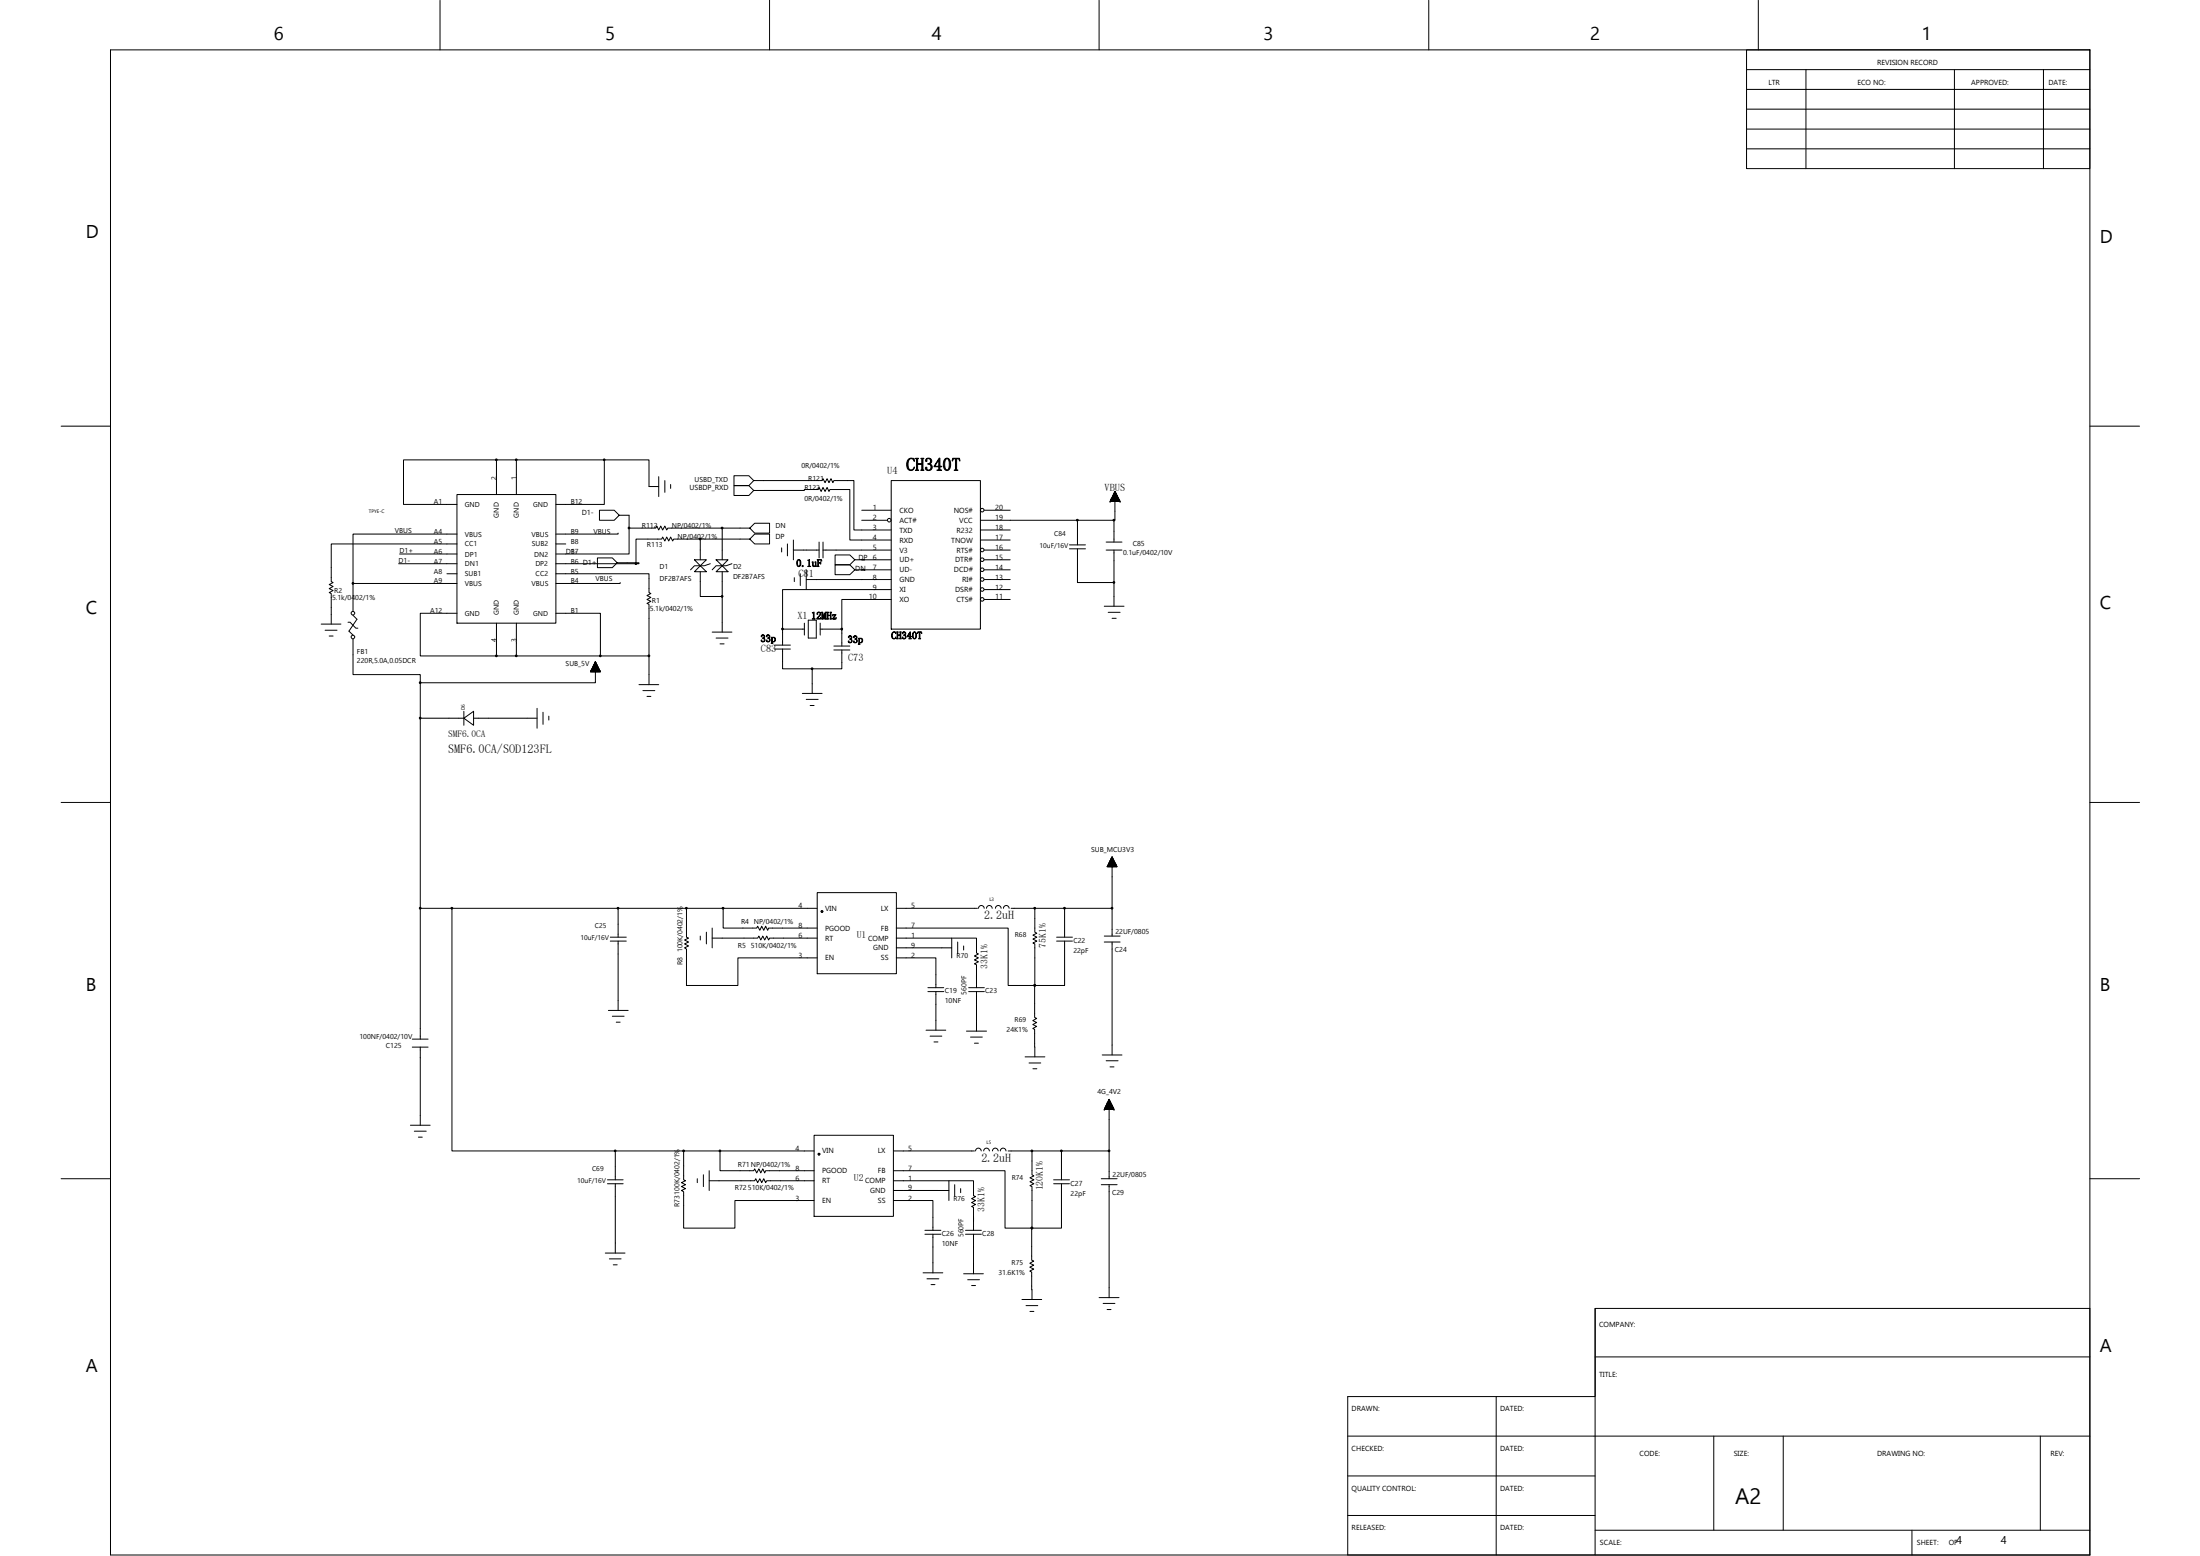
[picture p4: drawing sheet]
<svg xmlns="http://www.w3.org/2000/svg" width="297mm" height="210mm" viewBox="0 0 297 210" stroke-linecap="round" stroke-linejoin="round" font-family="sans-serif">
<g fill="none" stroke="#000" stroke-width=".14">
<path d="M14.9 6.7h267.3v203.1h-267.3zM59.4 0v6.7M103.9 0v6.7M148.4 0v6.7M192.9 0v6.7M235.8 6.7h46.4v16.1h-46.4zM235.8 14.7h46.4M235.8 9.4h46.4M235.8 12.1h46.4M235.8 17.4h46.4M237.4 0v6.7M243.8 9.4v13.4"/>
<path d="M263.9 9.4v13.4M275.9 9.4v13.4M235.8 20.1h46.4M8.3 57.5h6.6M282.2 57.5h6.7M47.7 78.7v3.8M60.3 77.4h1.4M61.7 73.4h-17v5.1l.3 .1-.6 .3 .6 .2-.6 .3 .6 .3-.6 .3 .3 .1v4.1M61.7 72.1h-14v6.6h14M61.7 76.1h-7.9M61.7 74.8h-7.7M61.7 66.7h13.4v17.4h-13.4z"/>
<path d="M67 62.1h2.7v4.6M67 66.7v-4.6h-12.5v6h7.2M69.7 62.1h11.9M75.1 77.4h12.5v2.6l.3 .1-.5 .3 .5 .2-.5 .3 .5 .3-.5 .2 .2 .2v10.8M75.1 73.4h1.3M81.6 62.1h6v3.6h1.3M81.6 62.1v6h-6.5M83.3 75.9l-.6-.6h-2v1.3h2l.6-.7h3v.2h-.4M83.5 71.9v.2h-8.4M83.6 69.5l-.7-.6h-2v1.3h2l.7-.7h1.3v1.8M83.7 78.6v.1h-8.6M84.9 71.3v3.5h-9.8"/>
<path d="M84.9 71.3h3.6l.2-.3 .2 .5 .3-.5 .3 .5 .3-.5 .2 .5 .2-.2h11l.7 .6h2v-1.3h-2l-.7 .7M85.9 76.1h-10.8M88.9 64.3v2.7M89.8 64.9v1.5M90.5 65.4v.5M93.8 75.5h1.6l-.9 .8zM94.5 76.3l.9 .9h-1.6zM94.5 77.2v3.3h3v4.8M94.5 72.7v2.8M95.9 76.1l-.8 .2h-1.3l-.6 .6M96.7 77.2l.8-.9 .8 .9zM96.7 75.5h1.6l-.8 .8z"/>
<path d="M97.5 71.3v4.2M97.5 77.2v3.3M98.8 76.1l-.8 .2h-1.3l-.5 .6M101.2 72.7l.7-.6h2v1.3h-2l-.7-.7h-10.3l-.1 .3-.3-.5-.2 .5-.3-.5-.2 .5-.3-.5-.2 .2h-3.4v3.4M101.8 64.9l-.7-.7h-2v1.3h2l.7-.6h9.2l.1-.3 .3 .5 .3-.5 .2 .5 .3-.5 .3 .5 .1-.2h2.7v6.6h5M101.8 66.2l-.7-.7h-2v1.4h2l.7-.7h6.8v-.1h1.9l.1-.3 .3 .5 .2-.5 .3 .5 .3-.5 .2 .5 .2-.2h2.6v6.8h5.6M105.5 73.9v.6M106.3 73.4v1.6M107.1 72.9v2.6M107.2 78v.5M108.1 77.4v1.6M108.9 76.9v2.7"/>
<path d="M110.6 73.2v2.1M110.6 74.2h-3.5M111.1 73.2v2.1M111.1 74.2h9.2M115.4 75.5l-.7-.6h-1.9v1.3h1.9l.7-.7h1.3M115.4 76.9l-.7-.7h-1.9v1.4h1.9l.7-.7h1.3M116.3 75.5h4M116.3 76.9h4M116.4 68.9h3.9M116.4 70.2h3.4M120.3 64.9h12.1v20h-12.1zM120.3 78.2h-11.4"/>
<path d="M120.3 79.6h-14.6v5.3M132.4 72.9h4M132.4 70.2h13.1v3.3M132.4 71.5h4M132.9 68.9h3.5M132.9 74.2h3.5M132.9 75.5h3.5M132.9 78.2h3.5M132.9 79.6h3.5M132.9 76.9h3.5M144.4 74.1h2.2M144.4 73.5h2.2"/>
<path d="M145.5 70.2h4.9M145.5 74.1v4.5h4.9v3.2M149.3 74.2h2.2M149.3 73.2h2.2M149.9 67.7h.1M149.9 67.7h1.3M149.9 67.6h1.3M149.9 67.5v.2M149.9 67.6h1.3v.1M150 67.5h1.1M150 67.4v.3M150 67.4h1.1v.3"/>
<path d="M150 67.4h1.1M150 67.3v.4M150 67.3h1v.4M150.1 67.3h.9M150.1 67.2v.5M150.1 67.2h.9v.5M150.1 67.2h.9M150.2 67.1v.6M150.2 67.1h.8v.6M150.2 67.1h.7M150.2 67v.7M150.2 67h.7v.7"/>
<path d="M150.2 67h.7M150.3 66.9h.6v.8M150.3 66.8v.9M150.3 66.8h.5v.9M150.3 66.8h.5M150.4 66.7h.3v1M150.4 66.5v1.2M150.4 66.6h.3v1.1M150.4 74.2v4.4M150.4 66.5h.3M150.5 66.5h.1v1.2M150.5 66.3v1.4"/>
<path d="M150.5 66.4h.1v1.3M150.5 66.3h.1M150.5 66.3l.7 1.4h-1.3l.6-1.4v3.9h-.1v3M150.6 66.4h-.1v1.3M150.7 66.7h-.3v1M150.8 66.9h-.5v.8M151.2 67.7h.1M43.4 84.2h2.6M43.9 85h1.6M44.4 85.8h.6M47 84h.3l.7 .8h.3M47.7 86.2v4.8h9v1.1"/>
<path d="M47.7 83l.5 .6-1.1 1.6 .6 .5M56.7 92.1v4.8h5.9M56.7 96.9v43.3M61.7 82.8h-5v5.7h10.3M62.6 96v1.9M62.6 96.9l1.3-.9v1.9zM63.9 96.9h8.6M67 84.1v4.4h2.7M69.7 84.1v4.4h11.4M72.5 95.6v2.7M73.3 96.1v1.6M74.1 96.6v.6"/>
<path d="M75.1 82.8h6v5.7M79.7 90.7h1.4M79.8 90.6v.1M79.8 90.6l1.2 .1M79.8 90.5h1.2M79.8 90.4v.3M79.8 90.5h1.2v.2M79.8 90.4h1.2M79.9 90.4v.3M79.9 90.4h1v.3M79.9 90.3h1M79.9 90.7v-.4h1v.4"/>
<path d="M79.9 90.2h.9M80 90.7v-.5h.8v.5M80 90.1h.8M80 90v.7M80 90.1h.8v.6M80 90h.7M80.1 89.9v.8M80.1 89.9h.6v.8M80.1 89.9h.6M80.1 89.8v.9M80.2 89.8h.4M80.2 89.7v1"/>
<path d="M80.2 89.7h.4v1M80.2 89.7h.4M80.2 89.6v1.1M80.2 89.6h.4v1.1M80.3 89.6h.2M80.3 89.5v1.2M80.3 89.5h.2v1.2M80.3 89.5h.2M80.3 89.4v1.3M80.3 89.4h.2v1.3M80.4 89.4h.1M80.4 89.3v1.4"/>
<path d="M80.4 89.3h.1M80.4 89.3l.7 1.4h-1.4l.7-1.4v2.8h-23.7M81.1 88.5h6.5M86.3 92.4h2.6M86.8 93.2h1.6M87.4 94h.5M96.2 85.3h2.6M96.7 86.1h1.6M97.2 86.9h.6M104.6 87.1h2.1M104.6 87.6h2.1M105.7 84.9v2.2"/>
<path d="M105.7 87.6v2.7h8v-2.6M105.7 84.9h2.9M108.3 93.6h2.7M108.6 84.1v1.6M108.9 94.4h1.6M109.1 83.7h1.1v2.4h-1.1zM109.4 95.2h.5M109.7 90.3v3.3M110.7 84.1v1.6M110.7 84.9h3M112.6 87.2h2.1M112.6 87.7h2.1"/>
<path d="M113.7 84.9h.1M113.7 84.9v2.3M120.3 80.9h-6.6v4M132.9 80.9h3.5M149.1 81.8h2.7M149.6 82.6h1.6M150.2 83.4h.5M8.3 108.3h6.6M149.5 116.9h1.3M149.6 116.8v.2M149.6 116.8h1.1v.2M149.6 116.8h1.1"/>
<path d="M149.6 116.7h1.1v.3M149.7 116.6h.9M149.7 116.5h.9M149.8 116.4v.6M149.8 116.4h.7M149.8 116.2v.8M149.8 116.3h.7M149.9 116.3h.5M149.9 116.1v.9M149.9 116.2h.5M149.9 116.1h.5M149.9 116v1"/>
<path d="M150 116h.3M150 115.9v1.1M150 115.9h.3M150 115.8v1.2M150.1 115.8h.1M150.1 115.7v1.3M150.1 115.7h.1M150.2 117v-1.4l.6 1.4h-1.3l.7-1.4v10.7M150.2 115.7h.1M150.2 115.8v1.2M150.3 115.8v1.2M150.3 116v1"/>
<path d="M150.4 116.1v.9M150.4 116.2v.8M150.5 116.3v.7M150.5 116.4v.6M150.5 116.5h-.8v.5M150.6 116.5v.5M150.6 116.6h-.9v.4M150.6 116.6v.4M150.7 116.7h-1.1v.3M282.2 108.3h6.7M56.7 122.6h4.3v32.7h22.1M82.1 136.4h2.7"/>
<path d="M82.4 127h2.2M82.4 126.5h2.2M82.7 137.1h1.6M83.2 137.9h.5M83.5 127v9.4M83.5 122.6v3.9M92.7 122.6v3.9l.3 .1-.6 .3 .6 .2-.6 .3 .6 .3-.6 .2 .3 .2v4.9h6.9v-3.7h10.7M94.5 126.3v.6M95.4 125.8v1.6M96.2 125.2v2.7M97.6 122.6v2.6h4.6l.1-.2 .3 .5 .2-.5 .3 .5 .3-.5 .2 .5 .2-.3h6.5M110.3 126.6h-6.4l-.1 .3-.3-.6-.3 .6-.2-.6-.3 .6-.2-.6-.2 .3h-6.1"/>
<path d="M110.3 122.6h-49.3M110.3 120.5h10.7v10.9h-10.7zM110.9 122.9h.2v.2h-.2zM121 125.2h15.1v7.8h3.6M121 122.6h11M121 127.9h7.5M121 126.6h10.8v2l.3 .1-.5 .3 .5 .3-.5 .2 .5 .3-.5 .3 .2 .1v3.1M121 129.3h5.4v4M125 139h2.7M125.3 133.8h2.1M125.3 133.3h2.1M125.6 139.8h1.6"/>
<path d="M126.4 133.8v5.2M128.5 126.6v2.7M129.3 127.1v1.6M130.1 127.7v.5M130.5 139.1h2.7M130.8 133.3h2.1M130.8 133.8h2.1M131 140h1.6M131.8 133.8v5.3M132.1 122.6a.38 .38 0 0 1 .4-.4 .38 .38 0 0 1 .4 .4M133.2 122.6a.38 .38 0 0 1 .4-.4 .38 .38 0 0 1 .4 .4M134.4 122.6a.38 .38 0 0 1 .4-.4 .38 .38 0 0 1 .4 .4"/>
<path d="M135.5 122.6a.38 .38 0 0 1 .4-.4 .38 .38 0 0 1 .3 .4M136.5 122.6h3.2M139.7 133v4.3l.3 .1-.6 .3 .6 .3-.6 .3 .6 .2-.6 .3 .3 .1v3.7M142.7 127h2.1M142.7 126.5h2.1M143.7 127v6h-4M143.7 122.6h6.5M143.7 122.6v3.9M143.7 122.6h-4v3.2l.3 .1-.5 .3 .5 .3-.5 .2 .5 .3-.5 .3 .2 .1v5.6M149.1 127.1h2.1M149.1 126.3h2.1M150.2 127.1v15.3"/>
<path d="M8.3 159.1h6.6M55.4 151.8h2.7M55.7 141.3h2.1M55.7 140.2h2.1M55.9 152.7h1.6M56.5 153.5h.5M56.7 141.3v10.5M82 159.2h2.1M82 159.7h2.1M83.1 155.3v3.9M83.1 159.7v9.4M92.3 155.3v3.9l.3 .1-.6 .3 .6 .3-.6 .2 .6 .3-.6 .3 .3 .1v4.9h6.9v-3.7h10.7"/>
<path d="M94.1 159.1v.5M95 158.5v1.6M95.8 158v2.7M97.2 155.3v2.7h4.6l.1-.3 .3 .6 .3-.6 .2 .6 .3-.6 .2 .6 .2-.3h6.5M109.9 159.3h-6.4l-.1 .3-.3-.5-.3 .5-.2-.5-.3 .5-.3-.5-.1 .2h-6.1M109.9 155.3h-26.8M109.9 153.2h10.7v10.9h-10.7zM110.5 155.7h.2v.1h-.2zM120.6 159.3h10.8v2.1l.3 .1-.5 .3 .5 .2-.5 .3 .5 .2-.5 .3 .2 .1v3.1M120.6 158h15.1v7.7h3.6M120.6 155.3h11M126.1 140.6h.5"/>
<path d="M128.1 159.3v2.7M128.9 159.9v1.6M131.6 140.8h.5M131.7 155.3a.38 .38 0 0 1 .4-.4 .38 .38 0 0 1 .4 .4M132.8 155.3a.38 .38 0 0 1 .4-.4 .38 .38 0 0 1 .4 .4M134 155.3a.38 .38 0 0 1 .4-.4 .38 .38 0 0 1 .4 .4M135.1 155.3a.38 .38 0 0 1 .3-.4 .38 .38 0 0 1 .4 .4M136.1 155.3h3.2M138.4 142.6h2.7M138.9 143.4h1.6M139.5 144.2h.5M142.3 159.7h2.1"/>
<path d="M142.3 159.2h2.1M143.3 159.7v6h-4M143.3 155.3h6.5M143.3 155.3v3.9M143.3 155.3h-4v3.2l.3 .2-.5 .2 .5 .3-.5 .3 .5 .2-.5 .3 .2 .1v5.6M148.7 159.9h2.1M148.7 159.1h2.1M148.8 142.4h2.7M149.1 149.7h1.3M149.1 149.7h.1M149.1 149.7v-.1h1.3v.1M149.2 149.6h1.1"/>
<path d="M149.2 149.5h1.1v.2M149.2 149.5v.2M149.2 149.5h1.1M149.2 149.4h1.1v.3M149.2 149.4v.3M149.3 149.3h.9M149.3 149.3h.9v.4M149.3 149.3v.4M149.3 149.2h.9M149.3 149.2h.9v.5M149.3 143.2h1.7M149.3 149.2v.5"/>
<path d="M149.4 149.1h.7M149.4 149.1h.7v.6M149.4 149.1v.6M149.4 149h.7M149.5 149h.5v.7M149.5 148.9v.8M149.5 148.9h.5M149.5 148.8h.5v.9M149.5 148.8v.9M149.5 148.8h.5M149.6 148.8h.3v.9M149.6 148.7v1"/>
<path d="M149.6 148.7h.3M149.6 148.7h.3v1M149.7 148.5h.1v1.2M149.7 148.4v1.3M149.7 148.4l.1 1.3M149.8 148.4l.6 1.3h-1.3l.7-1.3v10.7M149.8 148.4h.1M149.8 159.9v15.2M149.8 148.5h-.1v1.2M149.9 148.6h-.3v1.1M149.9 144h.5M150.4 149.7h.1"/>
<path d="M282.2 159.1h6.7M81.7 169.1h2.7M82.3 169.9h1.6M82.8 170.7h.5M120.6 162h5.4v4M120.6 160.7h7.5M124.6 171.8h2.7M124.9 166.6h2.1M124.9 166h2.1M125.2 172.6h1.6M125.7 173.4h.5M126 166.6v5.2"/>
<path d="M129.7 160.4v.6M130.1 171.9h2.7M130.4 166.6h2.1M130.4 166h2.1M130.7 172.7h1.5M131.2 173.5h.5M131.4 166.6v5.3M138 175.4h2.6M138.5 176.2h1.6M139.1 177h.5M139.3 165.7v4.4l.3 .1-.6 .3 .6 .2-.6 .3 .6 .3-.6 .2 .3 .2v3.7M148.4 175.1h2.7"/>
<path d="M148.9 175.9h1.6M149.5 176.7h.5M215.4 176.6v33.2M282.2 176.6h-66.8v11.9h-33.4v21.3M182 193.8h100.2M182 199.2h33.4M202 188.5v21.3M215.4 183.1h66.8M231.4 193.8v12.7M240.8 193.8v12.7M275.5 193.8v12.7M182 204.5h33.4"/>
<path d="M215.4 206.5h66.8M258.1 206.5v3.3"/>
<circle cx="120.1" cy="70.2" r=".24"/>
<circle cx="132.6" cy="68.8" r=".24"/>
<circle cx="132.6" cy="74.2" r=".24"/>
<circle cx="132.6" cy="78.2" r=".24"/>
<circle cx="132.6" cy="79.6" r=".24"/>
<circle cx="132.6" cy="75.5" r=".24"/>
<circle cx="132.6" cy="76.9" r=".24"/>
<circle cx="47.7" cy="86" r=".24"/>
<circle cx="47.7" cy="82.7" r=".24"/>
<circle cx="132.6" cy="80.9" r=".24"/>
</g>
<g fill="#000" stroke="#000" stroke-width=".14">
<path d="M47.6 78.6h.1v.2h-.1z" fill-rule="evenodd"/>
<path d="M66.9 62h.2v.1h-.2z" fill-rule="evenodd"/>
<path d="M69.6 62h.2v.1h-.2z" fill-rule="evenodd"/>
<path d="M81.5 62h.2v.1h-.2z" fill-rule="evenodd"/>
<path d="M84.8 71.2h.2v.1h-.2z" fill-rule="evenodd"/>
<path d="M85.8 76h.1v.1h-.1z" fill-rule="evenodd"/>
<path d="M94.5 72.7h.1v.1h-.1z" fill-rule="evenodd"/>
<path d="M97.4 71.2h.2v.1h-.2z" fill-rule="evenodd"/>
<path d="M145.4 70.1h.1v.2h-.1z" fill-rule="evenodd"/>
<path d="M150.3 78.5h.2v.2h-.2z" fill-rule="evenodd"/>
<path d="M150.3 70.1h.2v.2h-.2z" fill-rule="evenodd"/>
<path d="M56.6 92h.2v.2h-.2z" fill-rule="evenodd"/>
<path d="M56.6 96.8h.2v.2h-.2z" fill-rule="evenodd"/>
<path d="M66.9 88.4h.2v.2h-.2z" fill-rule="evenodd"/>
<path d="M69.6 88.4h.2v.2h-.2z" fill-rule="evenodd"/>
<path d="M81 88.4h.1v.2h-.1z" fill-rule="evenodd"/>
<path d="M87.5 88.4h.2v.2h-.2z" fill-rule="evenodd"/>
<path d="M97.4 80.4h.2v.2h-.2z" fill-rule="evenodd"/>
<path d="M105.6 84.8h.1v.2h-.1z" fill-rule="evenodd"/>
<path d="M109.6 90.2h.1v.1h-.1z" fill-rule="evenodd"/>
<path d="M113.6 84.8h.1v.2h-.1z" fill-rule="evenodd"/>
<path d="M56.6 122.5h.2v.1h-.2z" fill-rule="evenodd"/>
<path d="M60.9 122.5h.2v.1h-.2z" fill-rule="evenodd"/>
<path d="M83.4 122.5h.1v.1h-.1z" fill-rule="evenodd"/>
<path d="M92.6 122.5h.2v.1h-.2z" fill-rule="evenodd"/>
<path d="M97.5 122.5h.2v.1h-.2z" fill-rule="evenodd"/>
<path d="M139.6 122.5h.2v.1h-.2z" fill-rule="evenodd"/>
<path d="M139.6 132.9h.2v.2h-.2z" fill-rule="evenodd"/>
<path d="M139.6 132.9h.2v.2h-.2z" fill-rule="evenodd"/>
<path d="M143.6 122.5h.2v.1h-.2z" fill-rule="evenodd"/>
<path d="M150.1 122.5h.1v.1h-.1z" fill-rule="evenodd"/>
<path d="M83 155.2h.1v.2h-.1z" fill-rule="evenodd"/>
<path d="M92.2 155.2h.2v.2h-.2z" fill-rule="evenodd"/>
<path d="M97.1 155.2h.2v.2h-.2z" fill-rule="evenodd"/>
<path d="M139.2 155.2h.2v.2h-.2z" fill-rule="evenodd"/>
<path d="M143.2 155.2h.2v.2h-.2z" fill-rule="evenodd"/>
<path d="M149.7 155.2h.1v.2h-.1z" fill-rule="evenodd"/>
<path d="M139.2 165.6h.2v.2h-.2z" fill-rule="evenodd"/>
<path d="M139.2 165.6h.2v.2h-.2z" fill-rule="evenodd"/>
</g>
<text font-size="3" x="234.3" y="202.9">A2</text>
<g font-size="2.5">
<text x="37" y="5.4">6</text>
<text x="81.7" y="5.4">5</text>
<text x="125.8" y="5.4">4</text>
<text x="170.6" y="5.4">3</text>
<text x="214.7" y="5.4">2</text>
<text x="259.5" y="5.4">1</text>
<text x="11.6" y="32.1">D</text>
<text x="283.5" y="32.8">D</text>
<text x="122.3" y="63.5">CH340T</text>
<text x="11.6" y="82.9">C</text>
<text x="283.5" y="82.2">C</text>
<text x="11.6" y="133.7">B</text>
<text x="283.5" y="133.7">B</text>
<text x="11.6" y="185.1">A</text>
<text x="283.5" y="182.5">A</text>
</g>
<text font-size="1.7" x="60.5" y="101.6">SMF6.0CA/SOD123FL</text>
<g font-size="1.6">
<text x="132.9" y="124.1">2.2uH</text>
<text x="132.5" y="156.8">2.2uH</text>
</g>
<g font-size="1.5">
<text x="264.1" y="208.4">4</text>
<text x="270.1" y="208.4">4</text>
</g>
<g font-size="1.4">
<text x="119.8" y="63.9">U4</text>
<text x="149.1" y="66.2">VBUS</text>
<text x="107.5" y="76.5">0.1uF</text>
<text x="107.8" y="77.8">C81</text>
<text x="107.7" y="83.6">X1</text>
<text x="109.5" y="83.6">12MHz</text>
<text x="102.7" y="86.6">33p</text>
<text x="102.7" y="88">C83</text>
<text x="114.4" y="86.8">33p</text>
<text x="114.5" y="89.2">C73</text>
<text x="120.3" y="86.2">CH340T</text>
</g>
<g font-size="1.3">
<text x="60.5" y="99.5">SMF6.0CA</text>
<text x="115.7" y="126.6">U1</text>
<text x="133.3" y="130.7" transform="rotate(-90 133.3 130.7)">33K1%</text>
<text x="141.2" y="127.9" transform="rotate(-90 141.2 127.9)">75K1%</text>
<text x="115.3" y="159.3">U2</text>
<text x="140.8" y="160.7" transform="rotate(-90 140.8 160.7)">120K1%</text>
<text x="132.9" y="163.5" transform="rotate(-90 132.9 163.5)">33K1%</text>
</g>
<g font-size="1">
<text x="238.8" y="11.4">LTR</text>
<text x="250.8" y="11.4">ECO NO:</text>
<text x="253.4" y="8.7">REVISION RECORD</text>
<text x="266.1" y="11.4">APPROVED:</text>
<text x="276.6" y="11.4">DATE:</text>
<text x="67" y="64.7" transform="rotate(-90 67 64.7)">2</text>
<text x="69.7" y="64.7" transform="rotate(-90 69.7 64.7)">1</text>
<text x="93.8" y="65">USBD_TXD</text>
<text x="108.2" y="63.1">0R/0402/1%</text>
<text x="109.1" y="64.9">R121</text>
<text x="53.3" y="71.9">VBUS</text>
<text x="58.6" y="68.1">A1</text>
<text x="62.8" y="68.4">GND</text>
<text x="67.4" y="69.8" transform="rotate(-90 67.4 69.8)">GND</text>
<text x="70.1" y="69.8" transform="rotate(-90 70.1 69.8)">GND</text>
<text x="72" y="68.4">GND</text>
<text x="77.1" y="68.1">B12</text>
<text x="78.5" y="69.5">D1-</text>
<text x="86.7" y="71.3">R112</text>
<text x="90.7" y="71.3">NP/0402/1%</text>
<text x="93.1" y="66.2">USBDP_RXD</text>
<text x="104.7" y="71.3">DN</text>
<text x="108.6" y="66.1">R122</text>
<text x="108.6" y="67.7">0R/0402/1%</text>
<text x="117.8" y="68.9">1</text>
<text x="117.8" y="70.2">2</text>
<text x="117.8" y="71.5">3</text>
<text x="121.4" y="69.2">CKO</text>
<text x="121.4" y="70.5">ACT#</text>
<text x="121.4" y="71.9">TXD</text>
<text x="128.8" y="69.2">NOS#</text>
<text x="129.1" y="71.9">R232</text>
<text x="129.5" y="70.5">VCC</text>
<text x="134.4" y="70.2">19</text>
<text x="134.4" y="71.5">18</text>
<text x="134.4" y="68.9">20</text>
<text x="53.8" y="75.9">D1-</text>
<text x="54" y="74.6">D1+</text>
<text x="58.6" y="77.4">A8</text>
<text x="58.6" y="76.1">A7</text>
<text x="58.6" y="74.8">A6</text>
<text x="58.6" y="73.4">A5</text>
<text x="58.6" y="72.1">A4</text>
<text x="62.8" y="77.8">SUB1</text>
<text x="62.8" y="76.4">DN1</text>
<text x="62.8" y="75.1">DP1</text>
<text x="62.8" y="73.7">CC1</text>
<text x="62.8" y="72.4">VBUS</text>
<text x="71.8" y="72.4">VBUS</text>
<text x="71.8" y="73.7">SUB2</text>
<text x="72.1" y="75.1">DN2</text>
<text x="72.3" y="76.4">DP2</text>
<text x="72.3" y="77.8">CC2</text>
<text x="76.4" y="74.8">D1-</text>
<text x="77.1" y="72.1">B9</text>
<text x="77.1" y="73.4">B8</text>
<text x="77.1" y="74.8">B7</text>
<text x="77.1" y="76.1">B6 D1+</text>
<text x="77.1" y="77.4">B5</text>
<text x="80.1" y="72.1">VBUS</text>
<text x="87.4" y="73.8">R113</text>
<text x="89.1" y="76.8">D1</text>
<text x="91.5" y="72.7">NP/0402/1%</text>
<text x="99" y="76.8">D2</text>
<text x="104.7" y="72.7">DP</text>
<text x="115.5" y="77">DN</text>
<text x="115.9" y="75.5">DP 6</text>
<text x="117.8" y="72.9">4</text>
<text x="117.8" y="74.2">5</text>
<text x="117.8" y="76.9">7</text>
<text x="121.4" y="73.2">RXD</text>
<text x="121.4" y="74.6">V3</text>
<text x="121.4" y="75.9">UD+</text>
<text x="121.4" y="77.2">UD-</text>
<text x="128.4" y="73.2">TNOW</text>
<text x="128.8" y="77.2">DCD#</text>
<text x="129" y="75.9">DTR#</text>
<text x="129.1" y="74.6">RTS#</text>
<text x="134.4" y="74.2">16</text>
<text x="134.4" y="75.5">15</text>
<text x="134.4" y="76.9">14</text>
<text x="134.4" y="72.9">17</text>
<text x="151.6" y="74.9">0.1uF/0402/10V</text>
<text x="152.9" y="73.7">C85</text>
<text x="44.8" y="81">5.1k/0402/1%</text>
<text x="45.1" y="80">R2</text>
<text x="58.1" y="82.8">A12</text>
<text x="58.6" y="78.7">A9</text>
<text x="62.8" y="83.1">GND</text>
<text x="62.8" y="79.1">VBUS</text>
<text x="67.4" y="83" transform="rotate(-90 67.4 83)">GND</text>
<text x="70.1" y="83" transform="rotate(-90 70.1 83)">GND</text>
<text x="71.8" y="79.1">VBUS</text>
<text x="72" y="83.1">GND</text>
<text x="77.1" y="78.7">B4</text>
<text x="77.1" y="82.8">B1</text>
<text x="80.4" y="78.4">VBUS</text>
<text x="87.8" y="82.5">5.1k/0402/1%</text>
<text x="88" y="81.4">R1</text>
<text x="89.1" y="78.4">DF2B7AFS</text>
<text x="99" y="78.1">DF2B7AFS</text>
<text x="117.3" y="80.9">10</text>
<text x="117.8" y="79.6">9</text>
<text x="117.8" y="78.2">8</text>
<text x="121.4" y="81.2">XO</text>
<text x="121.4" y="79.9">XI</text>
<text x="121.4" y="78.5">GND</text>
<text x="129" y="79.9">DSR#</text>
<text x="129.1" y="81.2">CTS#</text>
<text x="129.9" y="78.5">RI#</text>
<text x="134.4" y="78.2">13</text>
<text x="134.4" y="79.6">12</text>
<text x="134.4" y="80.9">11</text>
<text x="48.2" y="88.2">FB1</text>
<text x="48.2" y="89.4">220R,5.0A,0.05DCR</text>
<text x="67" y="86.6" transform="rotate(-90 67 86.6)">4</text>
<text x="69.7" y="86.6" transform="rotate(-90 69.7 86.6)">3</text>
<text x="76.4" y="89.9">SUB_5V</text>
<text x="147.3" y="115">SUB_MCU3V3</text>
<text x="100.1" y="124.7">R4 NP/0402/1%</text>
<text x="107.8" y="122.6">4</text>
<text x="107.8" y="125.2">8</text>
<text x="111.4" y="122.9">VIN</text>
<text x="111.4" y="125.6">PGOOD</text>
<text x="118.9" y="122.9">LX</text>
<text x="118.9" y="125.6">FB</text>
<text x="123" y="122.6">5</text>
<text x="123" y="125.2">7</text>
<text x="92.1" y="130.2" transform="rotate(-90 92.1 130.2)">R8 100K/0402/1%</text>
<text x="99.6" y="127.9">R5 510K/0402/1%</text>
<text x="107.8" y="129.3">3</text>
<text x="107.8" y="126.6">6</text>
<text x="111.4" y="129.6">EN</text>
<text x="111.4" y="126.9">RT</text>
<text x="117.2" y="126.9">COMP</text>
<text x="117.9" y="128.2">GND</text>
<text x="118.9" y="129.6">SS</text>
<text x="123" y="126.6">1</text>
<text x="123" y="129.3">2</text>
<text x="123" y="127.9">9</text>
<text x="144.9" y="127.3">C22</text>
<text x="144.9" y="128.6">22pF</text>
<text x="150.5" y="128.5">C24</text>
<text x="150.6" y="126.1">22UF/0805</text>
<text x="127.6" y="134.1">C19</text>
<text x="127.6" y="135.4">10NF</text>
<text x="130.5" y="134.2" transform="rotate(-90 130.5 134.2)">560PF</text>
<text x="133" y="134.1">C23</text>
<text x="48.5" y="140.2">100NF/0402/10V</text>
<text x="52.1" y="141.5">C125</text>
<text x="135.9" y="139.3">24K1%</text>
<text x="148.2" y="147.7">4G_4V2</text>
<text x="107.4" y="155.3">4</text>
<text x="111" y="155.7">VIN</text>
<text x="118.5" y="155.7">LX</text>
<text x="122.6" y="155.3">5</text>
<text x="99.2" y="160.7">R72510K/0402/1%</text>
<text x="99.6" y="157.5">R71NP/0402/1%</text>
<text x="107.4" y="159.3">6</text>
<text x="107.4" y="158">8</text>
<text x="111" y="159.7">RT</text>
<text x="111" y="158.3">PGOOD</text>
<text x="116.8" y="159.7">COMP</text>
<text x="117.5" y="161">GND</text>
<text x="118.5" y="158.3">FB</text>
<text x="122.6" y="159.3">1</text>
<text x="122.6" y="158">7</text>
<text x="122.6" y="160.7">9</text>
<text x="144.5" y="160">C27</text>
<text x="144.5" y="161.4">22pF</text>
<text x="150.2" y="161.2">C29</text>
<text x="150.2" y="158.8">22UF/0805</text>
<text x="91.8" y="162.9" transform="rotate(-90 91.8 162.9)">R73100K/0402/1%</text>
<text x="107.4" y="162">3</text>
<text x="111" y="162.3">EN</text>
<text x="118.5" y="162.3">SS</text>
<text x="122.6" y="162">2</text>
<text x="127.2" y="166.8">C26</text>
<text x="130.1" y="167" transform="rotate(-90 130.1 167)">560PF</text>
<text x="132.6" y="166.8">C28</text>
<text x="127.2" y="168.1">10NF</text>
<text x="134.8" y="172.1">31.6K1%</text>
<text x="215.9" y="179.1">COMPANY:</text>
<text x="215.9" y="185.8">TITLE:</text>
<text x="182.5" y="190.5">DRAWN:</text>
<text x="202.5" y="190.5">DATED:</text>
<text x="182.5" y="195.8">CHECKED:</text>
<text x="202.5" y="195.8">DATED:</text>
<text x="221.4" y="196.5">CODE:</text>
<text x="234.1" y="196.5">SIZE:</text>
<text x="253.4" y="196.5">DRAWING NO:</text>
<text x="276.8" y="196.5">REV:</text>
<text x="182.5" y="201.1">QUALITY CONTROL:</text>
<text x="202.5" y="201.1">DATED:</text>
<text x="182.5" y="206.5">RELEASED:</text>
<text x="202.5" y="206.5">DATED:</text>
<text x="216" y="208.5">SCALE:</text>
<text x="258.8" y="208.5">SHEET:</text>
<text x="263.1" y="208.5">OF</text>
</g>
<g font-size=".9">
<text x="140.4" y="73.9">10uF/16V</text>
<text x="142.3" y="72.3">C84</text>
<text x="80.3" y="125.2">C25</text>
<text x="78.4" y="126.9">10uF/16V</text>
<text x="129.2" y="129.3">R70</text>
<text x="137" y="126.4">R68</text>
<text x="137" y="138">R69</text>
<text x="77.9" y="159.6">10uF/16V</text>
<text x="79.9" y="158">C69</text>
<text x="136.6" y="159.2">R74</text>
<text x="128.7" y="162">R76</text>
<text x="136.6" y="170.7">R75</text>
</g>
<g font-size=".7">
<text x="49.8" y="69.3">TPYE-C</text>
<text x="62.8" y="95.9" transform="rotate(-90 62.8 95.9)">D6</text>
<text x="133.6" y="121.6">L3</text>
<text x="133.2" y="154.4">L5</text>
</g>
</svg>
